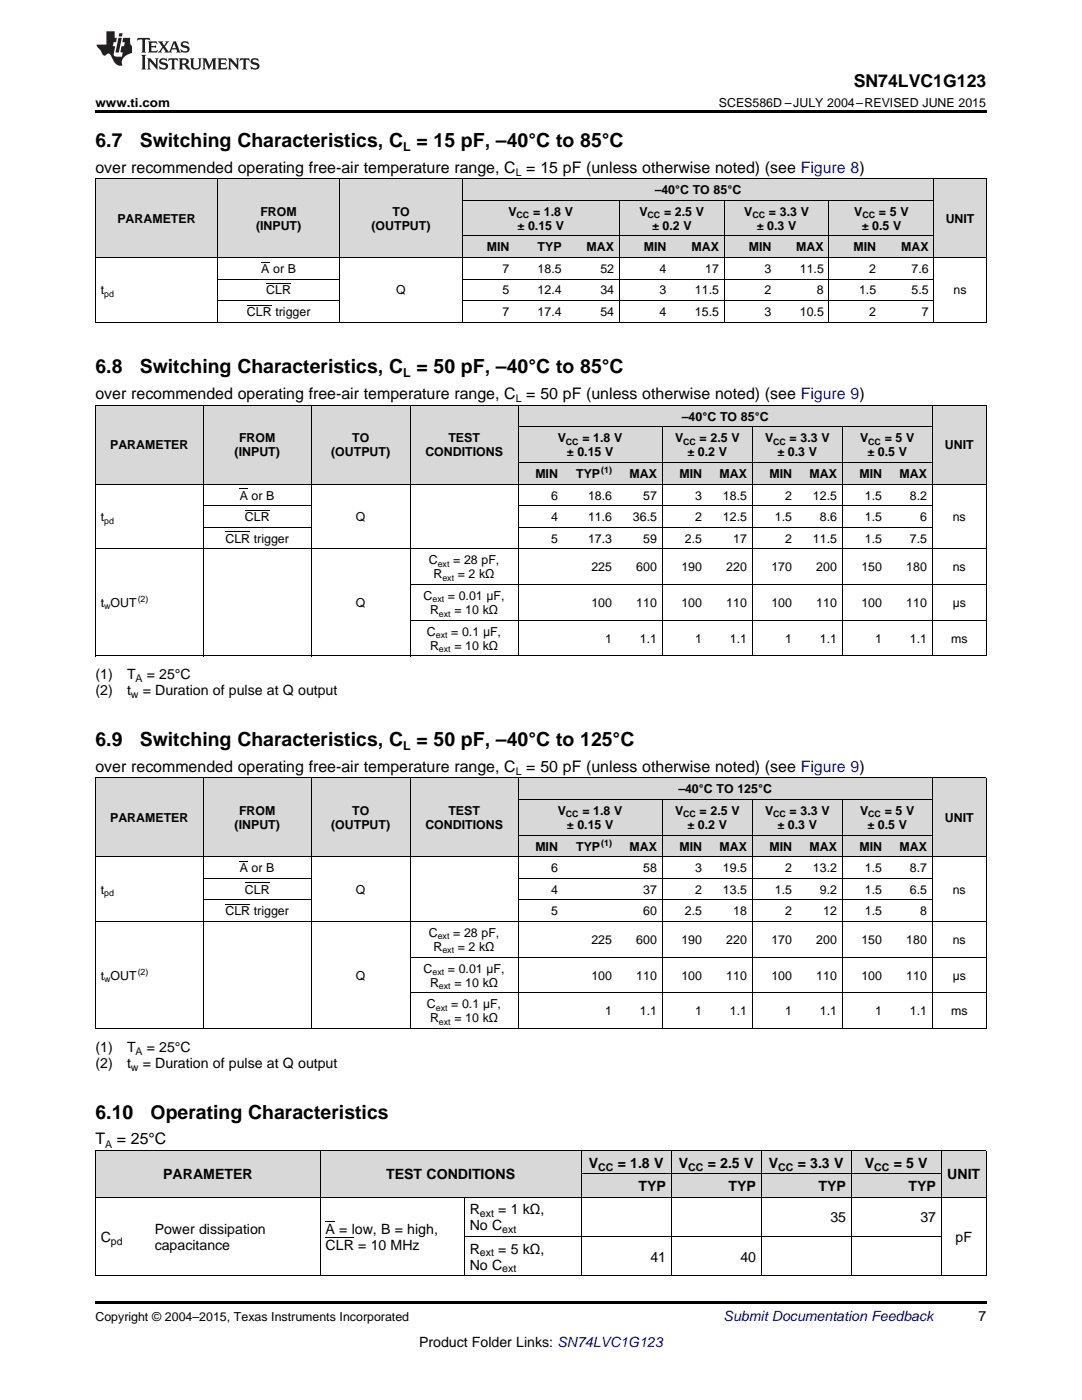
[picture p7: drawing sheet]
<svg xmlns="http://www.w3.org/2000/svg" width="216mm" height="279mm" viewBox="0 0 216 279" stroke-linecap="round" stroke-linejoin="round" font-family="sans-serif">
<g fill="#d8d8d8">
<path d="M19 229.7h10.8v9.3h-10.8z"/>
<path d="M29.8 229.7h34.1v9.3h-34.1z"/>
<path d="M63.9 229.7h28.8v9.3h-28.8z"/>
<path d="M92.7 229.7h23.3v9.3h-23.3z"/>
<path d="M116 234.3h18v4.7h-18z"/>
<path d="M134 234.3h17.9v4.7h-17.9z"/>
<path d="M151.9 234.3h18v4.7h-18z"/>
<path d="M169.9 234.3h18v4.7h-18z"/>
<path d="M187.9 229.7h8.9v9.3h-8.9z"/>
<path d="M116 229.7h18v4.6h-18z"/>
<path d="M134 229.7h17.9v4.6h-17.9z"/>
<path d="M151.9 229.7h18v4.6h-18z"/>
<path d="M169.9 229.7h18v4.6h-18z"/>
<path d="M19 155.3h21.6v15.7h-21.6z"/>
<path d="M40.6 155.3h21.5v15.7h-21.5z"/>
<path d="M62.1 155.3h19.8v15.7h-19.8z"/>
<path d="M81.9 155.3h21.5v15.7h-21.5z"/>
<path d="M103.4 166.7h9v4.3h-9z"/>
<path d="M112.4 166.7h10.8v4.3h-10.8z"/>
<path d="M123.2 166.7h9v4.3h-9z"/>
<path d="M132.2 166.7h8.9v4.3h-8.9z"/>
<path d="M141.1 166.7h9v4.3h-9z"/>
<path d="M150.1 166.7h9v4.3h-9z"/>
<path d="M159.1 166.7h9v4.3h-9z"/>
<path d="M168.1 166.7h9v4.3h-9z"/>
<path d="M177.1 166.7h9v4.3h-9z"/>
<path d="M186.1 155.3h10.7v15.7h-10.7z"/>
<path d="M103.4 159.6h9v7.1h-9z"/>
<path d="M112.4 159.6h10.8v7.1h-10.8z"/>
<path d="M123.2 159.6h9v7.1h-9z"/>
<path d="M132.2 159.6h8.9v7.1h-8.9z"/>
<path d="M141.1 159.6h9v7.1h-9z"/>
<path d="M150.1 159.6h9v7.1h-9z"/>
<path d="M159.1 159.6h9v7.1h-9z"/>
<path d="M168.1 159.6h9v7.1h-9z"/>
<path d="M177.1 159.6h9v7.1h-9z"/>
<path d="M103.4 155.3h9v4.3h-9z"/>
<path d="M112.4 155.3h10.8v4.3h-10.8z"/>
<path d="M123.2 155.3h9v4.3h-9z"/>
<path d="M132.2 155.3h8.9v4.3h-8.9z"/>
<path d="M141.1 155.3h9v4.3h-9z"/>
<path d="M150.1 155.3h9v4.3h-9z"/>
<path d="M159.1 155.3h9v4.3h-9z"/>
<path d="M168.1 155.3h9v4.3h-9z"/>
<path d="M177.1 155.3h9v4.3h-9z"/>
<path d="M19 80.9h21.6v15.8h-21.6z"/>
<path d="M40.6 80.9h21.5v15.8h-21.5z"/>
<path d="M62.1 80.9h19.8v15.8h-19.8z"/>
<path d="M81.9 80.9h21.5v15.8h-21.5z"/>
<path d="M103.4 92.4h9v4.3h-9z"/>
<path d="M112.4 92.4h10.8v4.3h-10.8z"/>
<path d="M123.2 92.4h9v4.3h-9z"/>
<path d="M132.2 92.4h8.9v4.3h-8.9z"/>
<path d="M141.1 92.4h9v4.3h-9z"/>
<path d="M150.1 92.4h9v4.3h-9z"/>
<path d="M159.1 92.4h9v4.3h-9z"/>
<path d="M168.1 92.4h9v4.3h-9z"/>
<path d="M177.1 92.4h9v4.3h-9z"/>
<path d="M186.1 80.9h10.7v15.8h-10.7z"/>
<path d="M103.4 85.2h9v7.2h-9z"/>
<path d="M112.4 85.2h10.8v7.2h-10.8z"/>
<path d="M123.2 85.2h9v7.2h-9z"/>
<path d="M132.2 85.2h8.9v7.2h-8.9z"/>
<path d="M141.1 85.2h9v7.2h-9z"/>
<path d="M150.1 85.2h9v7.2h-9z"/>
<path d="M159.1 85.2h9v7.2h-9z"/>
<path d="M168.1 85.2h9v7.2h-9z"/>
<path d="M177.1 85.2h9v7.2h-9z"/>
<path d="M103.4 80.9h9v4.3h-9z"/>
<path d="M112.4 80.9h10.8v4.3h-10.8z"/>
<path d="M123.2 80.9h9v4.3h-9z"/>
<path d="M132.2 80.9h8.9v4.3h-8.9z"/>
<path d="M141.1 80.9h9v4.3h-9z"/>
<path d="M150.1 80.9h9v4.3h-9z"/>
<path d="M159.1 80.9h9v4.3h-9z"/>
<path d="M168.1 80.9h9v4.3h-9z"/>
<path d="M177.1 80.9h9v4.3h-9z"/>
<path d="M19 35.7h24.4v15.7h-24.4z"/>
<path d="M43.4 35.7h24.4v15.7h-24.4z"/>
<path d="M67.8 35.7h24.5v15.7h-24.5z"/>
<path d="M92.3 47.1h10.4v4.3h-10.4z"/>
<path d="M102.7 47.1h10.5v4.3h-10.5z"/>
<path d="M113.2 47.1h10.4v4.3h-10.4z"/>
<path d="M123.6 47.1h10.5v4.3h-10.5z"/>
<path d="M134.1 47.1h10.4v4.3h-10.4z"/>
<path d="M144.5 47.1h10.5v4.3h-10.5z"/>
<path d="M155 47.1h10.5v4.3h-10.5z"/>
<path d="M165.5 47.1h10.4v4.3h-10.4z"/>
<path d="M175.9 47.1h10.5v4.3h-10.5z"/>
<path d="M186.4 35.7h10.4v15.7h-10.4z"/>
<path d="M92.3 40h10.4v7.1h-10.4z"/>
<path d="M102.7 40h10.5v7.1h-10.5z"/>
<path d="M113.2 40h10.4v7.1h-10.4z"/>
<path d="M123.6 40h10.5v7.1h-10.5z"/>
<path d="M134.1 40h10.4v7.1h-10.4z"/>
<path d="M144.5 40h10.5v7.1h-10.5z"/>
<path d="M155 40h10.5v7.1h-10.5z"/>
<path d="M165.5 40h10.4v7.1h-10.4z"/>
<path d="M175.9 40h10.5v7.1h-10.5z"/>
<path d="M92.3 35.7h10.4v4.3h-10.4z"/>
<path d="M102.7 35.7h10.5v4.3h-10.5z"/>
<path d="M113.2 35.7h10.4v4.3h-10.4z"/>
<path d="M123.6 35.7h10.5v4.3h-10.5z"/>
<path d="M134.1 35.7h10.4v4.3h-10.4z"/>
<path d="M144.5 35.7h10.5v4.3h-10.5z"/>
<path d="M155 35.7h10.5v4.3h-10.5z"/>
<path d="M165.5 35.7h10.4v4.3h-10.4z"/>
<path d="M175.9 35.7h10.5v4.3h-10.5z"/>
</g>
<g fill="#000">
<path d="M19 22h177.8v.5h-177.8zM19 64.3h.2zM67.7 64.3h.1zM92.1 64.3h.2zM102.6 64.3h.1zM113.1 64.3h.1zM123.5 64.3h.1zM134 64.3h.1zM144.4 64.3h.1zM154.9 64.3h.1zM165.3 64.3h.2zM175.8 64.3h.1z"/>
<path d="M186.3 64.3h.1zM196.7 64.3h.1zM19 259.7h177.8v.5h-177.8z"/>
</g>
<g fill="none" stroke="#000" stroke-width=".2">
<path d="M19 35.6h177.8M19.1 35.7v28.6M43.4 35.7v28.6M67.8 35.7v28.6M92.2 35.7v28.6M92.3 40h94.1M123.6 40v24.3M144.5 40v24.3M165.4 40v24.3M186.3 35.7v28.6M196.8 35.7v28.6M19 51.4h177.8"/>
<path d="M43.4 60h24.4M43.4 55.7h24.4M92.3 60h94.1M92.3 55.7h94.1M92.3 47.1h94M19 64.3h177.8M19 96.6h177.8M19 80.9h177.8M19.1 80.9v50.1M40.5 80.9v50.1M62.1 80.9v50.1M81.8 80.9v50.1"/>
<path d="M103.4 80.9v50.1M103.4 92.3h82.7M103.4 85.2h82.6M132.1 85.2v45.8M150.1 85.2v45.8M168 85.2v45.8M186 80.9v50.1M196.8 80.9v50.1M19 109.5h177.8M40.6 105.2h21.5M40.6 100.9h21.5M81.9 116.6h114.9"/>
<path d="M103.4 105.2h82.6M103.4 100.9h82.6M19 130.9h177.8M81.9 123.8h114.9M19 155.2h177.8M19.1 155.3v50M40.5 155.3v50M62.1 155.3v50M81.8 155.3v50M103.4 155.3v50M103.4 159.5h82.6M132.1 159.6v45.7"/>
<path d="M150.1 159.6v45.7M168 159.6v45.7M186 155.3v50M196.8 155.3v50M19 171h177.8M40.6 179.6h21.5M40.6 175.3h21.5M103.4 179.6h82.6M103.4 175.3h82.6M103.4 166.7h82.7M19 183.9h177.8M81.9 198.1h114.9"/>
<path d="M81.9 191h114.9M19 205.3h177.8M19 238.9h177.8M19 229.6h177.8M19.1 229.7v24.9M63.9 229.7v24.9M92.6 239v15.6M116 229.7v24.9M116 234.3h71.9M133.9 229.7v24.9M151.9 229.7v24.9M169.8 229.7v24.9"/>
<path d="M187.8 229.7v24.9M196.8 229.7v24.9M19 254.6h177.8M92.7 246.8h95.2"/>
</g>
<g fill="#231f20">
<path d="M27.5 7.6l-.1 .5 .4-.2h.6v.1v2.1l-.2 .4h1l-.3-.4v-2.1l.1-.1h.5l.5 .2-.2-.5zM29.5 8.3l.2 .3v1.5l-.2 .4h1.8l.2-.6a1.04 1.04 0 0 1-1.3 .2v-.7h.6l.3 .2v-.6l-.3 .2h-.6v-.6l.8-.1 .4 .3-.2-.5zM31.5 8.3l.9 1.1-.9 1.1h.8l-.2-.2 .5-.7 .4 .7-.2 .2h1.5l-.1-.2 .1-.4h.9l.1 .4-.2 .2h1l-.3-.3-.7-1.9h-.5l-.9 2-.8-1 .9-1h-.8l.1 .3-.3 .5-.4-.6 .2-.2zM34.7 8.6l.4 1h-.7zM36.3 8.4a.63 .63 0 0 0-.2 .7 .63 .63 0 0 0 .6 .4l.6 .2 .1 .2a.75 .75 0 0 1-.7 .4 .75 .75 0 0 1-.6-.5l.1 .7 .1-.1a1.11 1.11 0 0 0 1.5-.6 1.13 1.13 0 0 0-1.2-.8l-.1-.4a1.04 1.04 0 0 1 1.2 .2l-.2-.5-.1 .1-.5-.2zM28.2 10.9l.2 .4v2.2l-.2 .4h1l-.3-.4v-2.2l.3-.4zM29.3 11.6l.3 .4v1.5l-.3 .4h.8l-.2-.4v-1.3l1.5 1.7v-1.9l.2-.4h-.7l.2 .4v.9l-1.1-1.3zM32 11.8a.62 .62 0 0 0-.2 .7 .62 .62 0 0 0 .6 .4l.6 .1 .1 .3a.76 .76 0 0 1-.7 .3 .76 .76 0 0 1-.6-.4l.1 .7 .1-.1a1.11 1.11 0 0 0 1.5-.6 1.13 1.13 0 0 0-1.2-.8l-.1-.4a1.04 1.04 0 0 1 1.2 .2l-.2-.6-.1 .1-.5-.1zM33.7 11.6l-.2 .6a.61 .61 0 0 1 .8-.3v1.6l-.2 .4h.9l-.2-.4v-1.6a.63 .63 0 0 1 .8 .3l-.2-.6zM35.6 11.6l.3 .4v1.5l-.3 .4h1l-.2-.2v-.8l.5 .2a.76 .76 0 0 0 1.2 .7l-1-1a.58 .58 0 0 0 .6-.5 .58 .58 0 0 0-.5-.6zM36.4 11.9h.1a.45 .45 0 0 1 .5 .1 .45 .45 0 0 1 .1 .5l-.7 .2zM37.9 11.6l.2 .2a2.17 2.17 0 0 0 .3 1.9 .99 .99 0 0 0 1.6-.6v-1.1l.2-.4h-.7l.2 .2a1.92 1.92 0 0 1-.2 1.8 .6 .6 0 0 1-.9-.5v-1.1l.2-.4zM40.4 11.6l.2 .4v1.5l-.2 .4h.7l-.2-.4v-1.4l.8 1.8 .8-1.8v1.4l-.2 .4h.9l-.2-.4v-1.5l.2-.4h-.8l-.6 1.5-.6-1.5zM43.4 11.6l.2 .4v1.5l-.2 .4h1.8l.2-.6a1.04 1.04 0 0 1-1.3 .1v-.6h.5l.4 .2v-.6l-.4 .2h-.5v-.7h.8l.3 .3-.1-.6zM45.5 11.6l.2 .4v1.5l-.2 .4h.7l-.2-.4v-1.3l1.5 1.7v-1.9l.2-.4h-.7l.2 .4v.9l-1.1-1.3zM47.9 11.6l-.1 .6a.61 .61 0 0 1 .8-.3v1.6l-.3 .4h1l-.3-.4 .1-1.6a.63 .63 0 0 1 .7 .3l-.1-.6zM50.2 11.8a.62 .62 0 0 0-.2 .7 .62 .62 0 0 0 .6 .4l.6 .1 .2 .3a.76 .76 0 0 1-.8 .3 .76 .76 0 0 1-.6-.4l.1 .7 .2-.1a1.11 1.11 0 0 0 1.5-.6 1.13 1.13 0 0 0-1.3-.8l-.1-.4a1.04 1.04 0 0 1 1.2 .2l-.1-.6-.2 .1-.5-.1z"/>
<path d="M21.2 6.3v2.6h-1.9l.1 .4 .7 .9a.91 .91 0 0 0 1 .8 .56 .56 0 0 1 .5-.3 .56 .56 0 0 1 .5 .3l.4 .8a1.53 1.53 0 0 0 1.9 1.2 1.54 1.54 0 0 1 1-2.1l.9-.3v-1.4a1.52 1.52 0 0 1-.3-1.6h-1.4l-.2 .8h.5l-.2 .8h-.4l-.2 1v.2l.4 .1-.2 .8a1.93 1.93 0 0 1-1.6-.3l.3-1.8h-.5l.2-.8h.4l.2-.8h-.4v-1.3zM23.6 7.6l-.6 2.9h.7l.6-2.9zM23.8 6.6l-.1 .7h.6l.2-.7z"/>
</g>
<path d="M53.1 56.6h5M49.3 60.9h4.9M45 106.2h4.9M48.9 101.8h4.9M48.9 176.2h4.9M45 180.5h4.9M65 247h5.6" fill="none" stroke="#000" stroke-width=".2"/>
<path d="M52.1 52.2h1.7v.2h-1.7zM47.8 97.5h1.7v.1h-1.7zM47.8 171.8h1.7v.2h-1.7zM65 243.7h1.9v.2h-1.9z" fill="#000"/>
<g font-size="3.9">
<text x="19" y="29.3">6.7</text>
<text x="27.9" y="29.3">Switching Characteristics, C = 15 pF, –40°C to 85°C</text>
<text x="19" y="74.5">6.8</text>
<text x="27.9" y="74.5">Switching Characteristics, C = 50 pF, –40°C to 85°C</text>
<text x="19" y="148.9">6.9</text>
<text x="27.9" y="148.9">Switching Characteristics, C = 50 pF, –40°C to 125°C</text>
<text x="19" y="223.2">6.10</text>
<text x="30.1" y="223.2">Operating Characteristics</text>
</g>
<text font-size="3.5" x="170.4" y="17.3">SN74LVC1G123</text>
<g font-size="3.2">
<text x="19" y="34.4">over recommended operating free-air temperature range, C = 15 pF (unless otherwise noted) (see Figure 8)</text>
<text x="19" y="79.7">over recommended operating free-air temperature range, C = 50 pF (unless otherwise noted) (see Figure 9)</text>
<text x="19" y="154">over recommended operating free-air temperature range, C = 50 pF (unless otherwise noted) (see Figure 9)</text>
<text x="19" y="228.4">T</text>
<text x="23.3" y="228.4">= 25°C</text>
</g>
<g font-size="2.8">
<text x="19" y="135.5">(1)</text>
<text x="25.4" y="135.5">T</text>
<text x="29.3" y="135.5">= 25°C</text>
<text x="19" y="138.7">(2)</text>
<text x="25.4" y="138.7">t</text>
<text x="28.5" y="138.7">= Duration of pulse at Q output</text>
<text x="19" y="209.9">(1)</text>
<text x="25.4" y="209.9">T</text>
<text x="29.3" y="209.9">= 25°C</text>
<text x="19" y="213.1">(2)</text>
<text x="25.4" y="213.1">t</text>
<text x="28.5" y="213.1">= Duration of pulse at Q output</text>
<text x="117.5" y="233">V</text>
<text x="123.3" y="233">= 1.8 V</text>
<text x="135.5" y="233">V</text>
<text x="141.2" y="233">= 2.5 V</text>
<text x="153.4" y="233">V</text>
<text x="159.2" y="233">= 3.3 V</text>
<text x="172.6" y="233">V</text>
<text x="178.3" y="233">= 5 V</text>
<text x="32.6" y="235.4">PARAMETER</text>
<text x="77" y="235.4">TEST CONDITIONS</text>
<text x="127.4" y="237.7">TYP</text>
<text x="145.4" y="237.7">TYP</text>
<text x="163.3" y="237.7">TYP</text>
<text x="181.3" y="237.7">TYP</text>
<text x="189" y="235.4">UNIT</text>
<text x="93.7" y="242.4">R</text>
<text x="93.7" y="245.5">No C</text>
<text x="99.4" y="242.4">= 1 kΩ,</text>
<text x="165.7" y="243.9">35</text>
<text x="183.7" y="243.9">37</text>
<text x="20.1" y="247.9">C</text>
<text x="30.9" y="246.3">Power dissipation</text>
<text x="30.9" y="249.4">capacitance</text>
<text x="65" y="246.3">A = low, B = high,</text>
<text x="65" y="249.4">CLR = 10 MHz</text>
<text x="93.7" y="250.2">R</text>
<text x="99.4" y="250.2">= 5 kΩ,</text>
<text x="129.8" y="251.8">41</text>
<text x="147.7" y="251.8">40</text>
<text x="190.7" y="247.9">pF</text>
<text x="93.7" y="253.4">No C</text>
<text x="195.3" y="263.6">7</text>
<text x="83.6" y="268.9">Product Folder Links: SN74LVC1G123</text>
</g>
<text font-size="2.8" fill="#0000c8" x="144.4" y="263.6">Submit Documentation Feedback</text>
<g font-size="2.5">
<text x="19" y="21.4">www.ti.com</text>
<text x="143.4" y="21.4">SCES586D –JULY 2004–REVISED JUNE 2015</text>
<text x="80.4" y="30.1">L</text>
<text x="130.6" y="38.7">–40</text>
<text x="134.7" y="38.7">°C TO 85</text>
<text x="145.2" y="38.7">°C</text>
<text x="23.4" y="44.4">PARAMETER</text>
<text x="51.1" y="45.9">(INPUT)</text>
<text x="52" y="43">FROM</text>
<text x="74.1" y="45.9">(OUTPUT)</text>
<text x="78.3" y="43">TO</text>
<text x="101.5" y="43">V</text>
<text x="103.3" y="45.9">± 0.15 V</text>
<text x="106.4" y="43">= 1.8 V</text>
<text x="127.6" y="43">V</text>
<text x="130.1" y="45.9">± 0.2 V</text>
<text x="132.5" y="43">=</text>
<text x="134.7" y="43">2.5 V</text>
<text x="148.5" y="43">V</text>
<text x="151" y="45.9">± 0.3 V</text>
<text x="153.4" y="43">=</text>
<text x="155.6" y="43">3.3 V</text>
<text x="170.5" y="43">V</text>
<text x="171.9" y="45.9">± 0.5 V</text>
<text x="175.4" y="43">= 5 V</text>
<text x="188.7" y="44.4">UNIT</text>
<text x="97.1" y="50.2">MIN</text>
<text x="107.3" y="50.2">TYP</text>
<text x="117.1" y="50.2">MAX</text>
<text x="128.5" y="50.2">MIN</text>
<text x="138" y="50.2">MAX</text>
<text x="149.4" y="50.2">MIN</text>
<text x="158.9" y="50.2">MAX</text>
<text x="170.3" y="50.2">MIN</text>
<text x="179.8" y="50.2">MAX</text>
<text x="20.1" y="58.8">t</text>
<text x="52.1" y="54.5">A or B</text>
<text x="53.1" y="58.8">CLR</text>
<text x="79.1" y="58.8">Q</text>
<text x="100.3" y="54.5">7</text>
<text x="100.3" y="58.8">5</text>
<text x="107.3" y="54.5">18.5</text>
<text x="107.3" y="58.8">12.4</text>
<text x="119.8" y="54.5">52</text>
<text x="119.8" y="58.8">34</text>
<text x="131.6" y="54.5">4</text>
<text x="131.6" y="58.8">3</text>
<text x="138.7" y="58.8">11.5</text>
<text x="140.7" y="54.5">17</text>
<text x="152.5" y="54.5">3</text>
<text x="152.5" y="58.8">2</text>
<text x="159.6" y="54.5">11.5</text>
<text x="163" y="58.8">8</text>
<text x="171.4" y="58.8">1.5</text>
<text x="173.5" y="54.5">2</text>
<text x="181.9" y="54.5">7.6</text>
<text x="181.9" y="58.8">5.5</text>
<text x="190.3" y="58.8">ns</text>
<text x="49.3" y="63.1">CLR trigger</text>
<text x="100.3" y="63.1">7</text>
<text x="107.3" y="63.1">17.4</text>
<text x="119.8" y="63.1">54</text>
<text x="131.6" y="63.1">4</text>
<text x="138.7" y="63.1">15.5</text>
<text x="152.5" y="63.1">3</text>
<text x="159.6" y="63.1">10.5</text>
<text x="173.5" y="63.1">2</text>
<text x="183.9" y="63.1">7</text>
<text x="80.4" y="75.3">L</text>
<text x="136.1" y="84">–40°C TO 85</text>
<text x="150.6" y="84">°C</text>
<text x="22" y="89.7">PARAMETER</text>
<text x="47.7" y="88.3">FROM</text>
<text x="70.3" y="88.3">TO</text>
<text x="89.5" y="88.3">TEST</text>
<text x="111.3" y="88.3">V</text>
<text x="116.2" y="88.3">= 1.8 V</text>
<text x="134.7" y="88.3">V</text>
<text x="139.6" y="88.3">=</text>
<text x="141.8" y="88.3">2.5 V</text>
<text x="152.6" y="88.3">V</text>
<text x="157.6" y="88.3">=</text>
<text x="159.7" y="88.3">3.3 V</text>
<text x="171.6" y="88.3">V</text>
<text x="176.5" y="88.3">= 5 V</text>
<text x="188.6" y="89.7">UNIT</text>
<text x="46.8" y="91.1">(INPUT)</text>
<text x="66.1" y="91.1">(OUTPUT)</text>
<text x="84.9" y="91.1">CONDITIONS</text>
<text x="106.8" y="95.4">MIN</text>
<text x="113.1" y="91.1">± 0.15 V</text>
<text x="115" y="95.4">TYP</text>
<text x="125.6" y="95.4">MAX</text>
<text x="135.6" y="95.4">MIN</text>
<text x="137.2" y="91.1">± 0.2 V</text>
<text x="143.6" y="95.4">MAX</text>
<text x="153.5" y="95.4">MIN</text>
<text x="155.2" y="91.1">± 0.3 V</text>
<text x="161.5" y="95.4">MAX</text>
<text x="171.5" y="95.4">MIN</text>
<text x="173.1" y="91.1">± 0.5 V</text>
<text x="179.5" y="95.4">MAX</text>
<text x="47.8" y="99.7">A or B</text>
<text x="110" y="99.7">6</text>
<text x="117.3" y="99.7">18.6</text>
<text x="128.3" y="99.7">57</text>
<text x="138.7" y="99.7">3</text>
<text x="144.3" y="99.7">18.5</text>
<text x="156.7" y="99.7">2</text>
<text x="162.2" y="99.7">12.5</text>
<text x="172.6" y="99.7">1.5</text>
<text x="181.5" y="99.7">8.2</text>
<text x="20.1" y="104">t</text>
<text x="48.9" y="104">CLR</text>
<text x="71" y="104">Q</text>
<text x="110" y="104">4</text>
<text x="117.3" y="104">11.6</text>
<text x="126.3" y="104">36.5</text>
<text x="138.7" y="104">2</text>
<text x="144.3" y="104">12.5</text>
<text x="154.6" y="104">1.5</text>
<text x="163.6" y="104">8.6</text>
<text x="172.6" y="104">1.5</text>
<text x="183.6" y="104">6</text>
<text x="190.1" y="104">ns</text>
<text x="45" y="108.3">CLR trigger</text>
<text x="85.6" y="112.6">C</text>
<text x="90.4" y="112.6">= 28 pF,</text>
<text x="110" y="108.3">5</text>
<text x="117.3" y="108.3">17.3</text>
<text x="128.3" y="108.3">59</text>
<text x="136.7" y="108.3">2.5</text>
<text x="146.3" y="108.3">17</text>
<text x="156.7" y="108.3">2</text>
<text x="162.2" y="108.3">11.5</text>
<text x="172.6" y="108.3">1.5</text>
<text x="181.5" y="108.3">7.5</text>
<text x="84.5" y="119.7">C</text>
<text x="86.5" y="115.4">R</text>
<text x="89.4" y="119.7">= 0.01 μF,</text>
<text x="91.3" y="115.4">= 2 kΩ</text>
<text x="118" y="114">225</text>
<text x="127" y="114">600</text>
<text x="136" y="114">190</text>
<text x="144.9" y="114">220</text>
<text x="153.9" y="114">170</text>
<text x="162.9" y="114">200</text>
<text x="171.9" y="114">150</text>
<text x="180.8" y="114">180</text>
<text x="190.1" y="114">ns</text>
<text x="20.1" y="121.1">t OUT</text>
<text x="71" y="121.1">Q</text>
<text x="85.8" y="122.6">R</text>
<text x="90.7" y="122.6">= 10 kΩ</text>
<text x="118" y="121.1">100</text>
<text x="127" y="121.1">110</text>
<text x="136" y="121.1">100</text>
<text x="144.9" y="121.1">110</text>
<text x="153.9" y="121.1">100</text>
<text x="162.9" y="121.1">110</text>
<text x="171.9" y="121.1">100</text>
<text x="180.8" y="121.1">110</text>
<text x="190.1" y="121.1">µs</text>
<text x="85.2" y="126.9">C</text>
<text x="85.8" y="129.7">R</text>
<text x="90" y="126.9">= 0.1 μF,</text>
<text x="90.7" y="129.7">= 10 kΩ</text>
<text x="120.8" y="128.3">1</text>
<text x="127.7" y="128.3">1.1</text>
<text x="138.7" y="128.3">1</text>
<text x="145.6" y="128.3">1.1</text>
<text x="156.7" y="128.3">1</text>
<text x="163.6" y="128.3">1.1</text>
<text x="174.6" y="128.3">1</text>
<text x="181.5" y="128.3">1.1</text>
<text x="189.8" y="128.3">ms</text>
<text x="80.4" y="149.6">L</text>
<text x="135.4" y="158.3">–40°C TO 125°C</text>
<text x="22" y="164">PARAMETER</text>
<text x="46.8" y="165.5">(INPUT)</text>
<text x="47.7" y="162.6">FROM</text>
<text x="66.1" y="165.5">(OUTPUT)</text>
<text x="70.3" y="162.6">TO</text>
<text x="84.9" y="165.5">CONDITIONS</text>
<text x="89.5" y="162.6">TEST</text>
<text x="111.3" y="162.6">V</text>
<text x="113.1" y="165.5">± 0.15 V</text>
<text x="116.2" y="162.6">= 1.8 V</text>
<text x="134.7" y="162.6">V</text>
<text x="137.2" y="165.5">± 0.2 V</text>
<text x="139.6" y="162.6">=</text>
<text x="141.8" y="162.6">2.5 V</text>
<text x="152.6" y="162.6">V</text>
<text x="155.2" y="165.5">± 0.3 V</text>
<text x="157.6" y="162.6">=</text>
<text x="159.7" y="162.6">3.3 V</text>
<text x="171.6" y="162.6">V</text>
<text x="173.1" y="165.5">± 0.5 V</text>
<text x="176.5" y="162.6">= 5 V</text>
<text x="188.6" y="164">UNIT</text>
<text x="106.8" y="169.8">MIN</text>
<text x="115" y="169.8">TYP</text>
<text x="125.6" y="169.8">MAX</text>
<text x="135.6" y="169.8">MIN</text>
<text x="143.6" y="169.8">MAX</text>
<text x="153.5" y="169.8">MIN</text>
<text x="161.5" y="169.8">MAX</text>
<text x="171.5" y="169.8">MIN</text>
<text x="179.5" y="169.8">MAX</text>
<text x="20.1" y="178.4">t</text>
<text x="47.8" y="174.1">A or B</text>
<text x="48.9" y="178.4">CLR</text>
<text x="71" y="178.4">Q</text>
<text x="110" y="174.1">6</text>
<text x="110" y="178.4">4</text>
<text x="128.3" y="174.1">58</text>
<text x="128.3" y="178.4">37</text>
<text x="138.7" y="174.1">3</text>
<text x="138.7" y="178.4">2</text>
<text x="144.3" y="174.1">19.5</text>
<text x="144.3" y="178.4">13.5</text>
<text x="154.6" y="178.4">1.5</text>
<text x="156.7" y="174.1">2</text>
<text x="162.2" y="174.1">13.2</text>
<text x="163.6" y="178.4">9.2</text>
<text x="172.6" y="174.1">1.5</text>
<text x="172.6" y="178.4">1.5</text>
<text x="181.5" y="174.1">8.7</text>
<text x="181.5" y="178.4">6.5</text>
<text x="190.1" y="178.4">ns</text>
<text x="45" y="182.7">CLR trigger</text>
<text x="110" y="182.7">5</text>
<text x="128.3" y="182.7">60</text>
<text x="136.7" y="182.7">2.5</text>
<text x="146.3" y="182.7">18</text>
<text x="156.7" y="182.7">2</text>
<text x="164.3" y="182.7">12</text>
<text x="172.6" y="182.7">1.5</text>
<text x="183.6" y="182.7">8</text>
<text x="85.6" y="187">C</text>
<text x="86.5" y="189.8">R</text>
<text x="90.4" y="187">= 28 pF,</text>
<text x="91.3" y="189.8">= 2 kΩ</text>
<text x="118" y="188.4">225</text>
<text x="127" y="188.4">600</text>
<text x="136" y="188.4">190</text>
<text x="144.9" y="188.4">220</text>
<text x="153.9" y="188.4">170</text>
<text x="162.9" y="188.4">200</text>
<text x="171.9" y="188.4">150</text>
<text x="180.8" y="188.4">180</text>
<text x="190.1" y="188.4">ns</text>
<text x="20.1" y="195.5">t OUT</text>
<text x="71" y="195.5">Q</text>
<text x="84.5" y="194.1">C</text>
<text x="85.8" y="196.9">R</text>
<text x="89.4" y="194.1">= 0.01 µF,</text>
<text x="90.7" y="196.9">= 10 kΩ</text>
<text x="118" y="195.5">100</text>
<text x="127" y="195.5">110</text>
<text x="136" y="195.5">100</text>
<text x="144.9" y="195.5">110</text>
<text x="153.9" y="195.5">100</text>
<text x="162.9" y="195.5">110</text>
<text x="171.9" y="195.5">100</text>
<text x="180.8" y="195.5">110</text>
<text x="190.1" y="195.5">µs</text>
<text x="85.2" y="201.2">C</text>
<text x="90" y="201.2">= 0.1 µF,</text>
<text x="120.8" y="202.6">1</text>
<text x="127.7" y="202.6">1.1</text>
<text x="138.7" y="202.6">1</text>
<text x="145.6" y="202.6">1.1</text>
<text x="156.7" y="202.6">1</text>
<text x="163.6" y="202.6">1.1</text>
<text x="174.6" y="202.6">1</text>
<text x="181.5" y="202.6">1.1</text>
<text x="189.8" y="202.6">ms</text>
<text x="85.8" y="204">R</text>
<text x="90.7" y="204">= 10 kΩ</text>
<text x="19" y="263.6">Copyright © 2004–2015, Texas Instruments Incorporated</text>
</g>
<g font-size="2.1">
<text x="102.9" y="35.1">L</text>
<text x="102.9" y="80.3">L</text>
<text x="27" y="136.1">A</text>
<text x="26.1" y="139.3">w</text>
<text x="102.9" y="154.7">L</text>
<text x="26.1" y="213.6">w</text>
<text x="27" y="210.5">A</text>
<text x="21" y="229">A</text>
<text x="119.4" y="233.6">CC</text>
<text x="137.3" y="233.6">CC</text>
<text x="155.3" y="233.6">CC</text>
<text x="174.4" y="233.6">CC</text>
<text x="95.7" y="242.9">ext</text>
<text x="22.1" y="248.4">pd</text>
<text x="95.7" y="250.8">ext</text>
<text x="100.2" y="246.1">ext</text>
<text x="100.2" y="253.9">ext</text>
</g>
<g font-size="1.8">
<text x="103.1" y="43.5">CC</text>
<text x="129.2" y="43.5">CC</text>
<text x="150.1" y="43.5">CC</text>
<text x="172.1" y="43.5">CC</text>
<text x="20.8" y="59.3">pd</text>
<text x="112.9" y="88.8">CC</text>
<text x="136.3" y="88.8">CC</text>
<text x="154.3" y="88.8">CC</text>
<text x="173.2" y="88.8">CC</text>
<text x="120" y="94.4">(1)</text>
<text x="20.8" y="104.5">pd</text>
<text x="87.3" y="113.1">ext</text>
<text x="88.3" y="115.9">ext</text>
<text x="20.8" y="121.6">w</text>
<text x="27.5" y="120.2">(2)</text>
<text x="86.3" y="120.2">ext</text>
<text x="87.6" y="123">ext</text>
<text x="87" y="127.4">ext</text>
<text x="87.6" y="130.2">ext</text>
<text x="112.9" y="163.1">CC</text>
<text x="136.3" y="163.1">CC</text>
<text x="154.3" y="163.1">CC</text>
<text x="173.2" y="163.1">CC</text>
<text x="120" y="168.8">(1)</text>
<text x="20.8" y="178.9">pd</text>
<text x="87.3" y="187.5">ext</text>
<text x="88.3" y="190.3">ext</text>
<text x="20.8" y="196">w</text>
<text x="27.5" y="194.5">(2)</text>
<text x="86.3" y="194.6">ext</text>
<text x="87.6" y="197.4">ext</text>
<text x="87" y="201.7">ext</text>
<text x="87.6" y="204.5">ext</text>
</g>
</svg>
